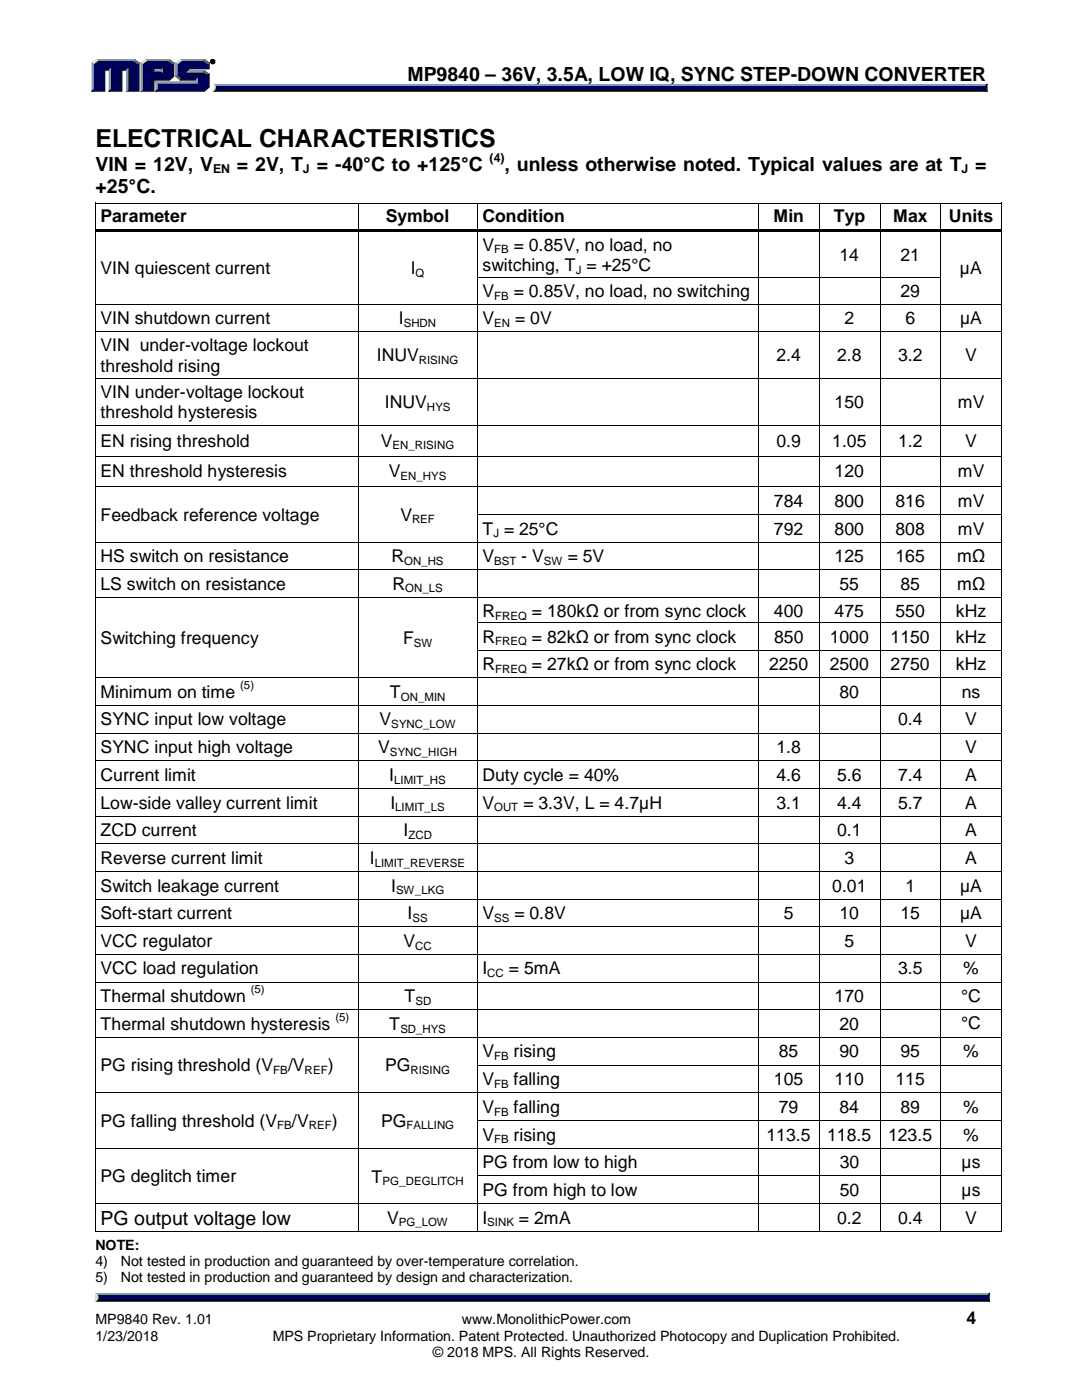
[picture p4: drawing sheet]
<svg xmlns="http://www.w3.org/2000/svg" width="216mm" height="279mm" viewBox="0 0 216 279" stroke-linecap="round" stroke-linejoin="round" font-family="sans-serif">
<path d="M42.8 16.9h154.2l-.4 .7h-153.7z" fill="#7f99bf"/>
<path d="M42.8 16.9h154.2l-.4 .7h-153.7z" fill="none" stroke="#7f99bf" stroke-width=".2"/>
<path d="M42.9 17.6h153.7l.4 .6h-154.5l.3-.2zM42.4 18.2h.1z" fill="#000"/>
<path d="M42.9 17.6h153.7l.4 .6h-154.6a.66 .66 0 0 0 .5-.6z" fill="none" stroke="#000" stroke-width=".2"/>
<path d="M197 16.9v1.3l-.4-.4v-.5z" fill="#000026"/>
<path d="M197 16.9v1.3l-.4-.4v-.5z" fill="none" stroke="#000026" stroke-width=".2"/>
<path d="M43 17.3h153.6v.5h-153.7z" fill="#000059"/>
<path d="M43 17.3h153.6v.5h-153.7z" fill="none" stroke="#000059" stroke-width=".2"/>
<path d="M42.8 16.9l.2 .4a.76 .76 0 0 1-.7 .9 1.13 1.13 0 0 0 .5-1.3z" fill="#dadada"/>
<path d="M42.8 16.9l.2 .4a.76 .76 0 0 1-.7 .9 1.13 1.13 0 0 0 .5-1.3z" fill="none" stroke="#dadada" stroke-width=".2"/>
<path d="M30.5 14.4l.2-.3h1.4l.3 .3z" fill="#7f99bf"/>
<path d="M30.5 14.4l.2-.3h1.4l.3 .3z" fill="none" stroke="#7f99bf" stroke-width=".2"/>
<path d="M18.6 12.8l.8-.7h7.3l.8 .7v5.1h-2v-4.2h-1.4v4.2h-2v-4.2h-1.5v4.2h-2z" fill="#000059"/>
<path d="M18.6 12.8l.8-.7h7.3l.8 .7v5.1h-2v-4.2h-1.4v4.2h-2v-4.2h-1.5v4.2h-2z" fill="none" stroke="#000059" stroke-width=".2"/>
<path d="M28.4 12.8l.8-.7h4.4l.8 .7v2.3l-.8 .6h-3.1v2.2h-2.1zM30.5 13.5v.9h1.9v-.9z" fill="#000059"/>
<path d="M28.4 12.8l.8-.7h2.2v1.4h-.9v.9h1.9v-.9h-1.3v-1.4h2.5l.8 .7v2.3l-.8 .6h-3.1v2.2h-2.1z" fill="none" stroke="#000059" stroke-width=".2"/>
<path d="M31.3 16.6h8v-.9h-3.2l-.8-.6v-2.3l.8-.7h4.5l.9 .7v.7h-4.1v.9h3.2l.9 .6v2.2l-.9 .7h-9.3z" fill="#000059"/>
<path d="M31.3 16.6h8v-.9h-3.2l-.8-.6v-2.3l.8-.7h4.5l.9 .7v.7h-4.1v.9h3.2l.9 .6v2.2l-.9 .7h-9.3z" fill="none" stroke="#000059" stroke-width=".2"/>
<path d="M36 12h4.8" fill="none" stroke="#7f99bf" stroke-width=".22"/>
<path d="M36 11.9l.1 .2h4.5l.2-.2" fill="none" stroke="#7f99bf" stroke-width=".2"/>
<path d="M35.1 12.6l.8-.7 .2 .2-.8 .7z" fill="#dadada"/>
<path d="M35.1 12.6l.9-.7 .1 .2-.8 .7z" fill="none" stroke="#dadada" stroke-width=".2"/>
<path d="M35.2 12.6v2.6" fill="none" stroke="#7f99bf" stroke-width=".27"/>
<path d="M35.1 12.6l.2 .2v2.3l-.2 .1z" fill="none" stroke="#7f99bf" stroke-width=".2"/>
<path d="M35.1 15.2l.2-.1 .8 .6-.1 .3z" fill="#195999"/>
<path d="M35.1 15.2l.2-.1 .8 .6-.1 .3z" fill="none" stroke="#195999" stroke-width=".2"/>
<path d="M36 15.9h3.4" fill="none" stroke="#000026" stroke-width=".27"/>
<path d="M36.1 15.7h3.3l-.3 .3h-3.1z" fill="none" stroke="#000026" stroke-width=".2"/>
<path d="M31.1 16.3h8v-.3l.3-.3v.9h-8z" fill="#7f99bf"/>
<path d="M31.1 16.3h8v-.3l.3-.3v.9h-8z" fill="none" stroke="#7f99bf" stroke-width=".2"/>
<path d="M31.1 16.3l.3 .3v1.3l-.3 .3z" fill="#7f99bf"/>
<path d="M31.1 16.3l.3 .3v1.3l-.3 .3z" fill="none" stroke="#7f99bf" stroke-width=".2"/>
<path d="M37.4 13.5h4.1v-.7l.2-.2v1.1h-4v.4l-.3 .3z" fill="#000026"/>
<path d="M37.4 13.5h4.1v-.7l.2-.2v1.1h-4v.4l-.3 .3z" fill="none" stroke="#000026" stroke-width=".2"/>
<path d="M37.4 14.2h3.4" fill="none" stroke="#7f99bf" stroke-width=".27"/>
<path d="M37.4 14.4l.3-.3h3.1l-.2 .3z" fill="none" stroke="#7f99bf" stroke-width=".2"/>
<path d="M40.8 14.1l.9 .7-.2 .2-.9-.6z" fill="#195999"/>
<path d="M40.8 14.1l.9 .7-.2 .2-.9-.6z" fill="none" stroke="#195999" stroke-width=".2"/>
<path d="M31.1 18.2l.3-.3h9.2l.9-.7v-2.2l.2-.2v2.6l-.9 .8z" fill="#000026"/>
<path d="M31.1 18.2l.3-.3h9.2l.9-.7v-2.2l.2-.2v2.6l-.9 .8z" fill="none" stroke="#000026" stroke-width=".2"/>
<path d="M30.5 15.7h3.1l.8-.6v-2.3l.3-.2v2.6l-.9 .8h-3.1v2.2h-2.6l.3-.3h2.1z" fill="#000026"/>
<path d="M30.5 15.7h3.1l.8-.6v-2.3l.3-.2v2.6l-.9 .8h-3.1v2.2h-2.6l.3-.3h2.1z" fill="none" stroke="#000026" stroke-width=".2"/>
<path d="M33.8 11.9l.9 .7-.3 .2-.8-.7z" fill="#195999"/>
<path d="M33.8 11.9l.9 .7-.3 .2-.8-.7z" fill="none" stroke="#195999" stroke-width=".2"/>
<path d="M29 12h4.8" fill="none" stroke="#7f99bf" stroke-width=".22"/>
<path d="M29 11.9l.2 .2h4.4l.2-.2" fill="none" stroke="#7f99bf" stroke-width=".2"/>
<path d="M28.1 12.6l.8-.7 .3 .2-.8 .7z" fill="#dadada"/>
<path d="M28.1 12.6l.9-.7 .2 .2-.8 .7z" fill="none" stroke="#dadada" stroke-width=".2"/>
<path d="M28.3 12.6v5.6" fill="none" stroke="#7f99bf" stroke-width=".27"/>
<path d="M28.1 12.6l.3 .2v5.1l-.3 .3z" fill="none" stroke="#7f99bf" stroke-width=".2"/>
<path d="M32.1 13.7l.3-.2v.9l-.3-.3z" fill="#7f99bf"/>
<path d="M32.1 13.7l.3-.2v.9l-.3-.3z" fill="none" stroke="#7f99bf" stroke-width=".2"/>
<path d="M30.5 13.5h1.9l-.3 .2h-1.4v.4l-.2 .3z" fill="#000026"/>
<path d="M30.5 13.5h1.9l-.3 .2h-1.4v.4l-.2 .3z" fill="none" stroke="#000026" stroke-width=".2"/>
<path d="M27.5 12.8l.2-.2v5.6h-2.4l.2-.3h2z" fill="#000026"/>
<path d="M27.5 12.8l.2-.2v5.6h-2.4l.2-.3h2z" fill="none" stroke="#000026" stroke-width=".2"/>
<path d="M26.8 11.9l.9 .7-.2 .2-.8-.7z" fill="#195999"/>
<path d="M26.9 11.9l.8 .7-.2 .2-.8-.7z" fill="none" stroke="#195999" stroke-width=".2"/>
<path d="M19.3 12h7.5" fill="none" stroke="#7f99bf" stroke-width=".22"/>
<path d="M19.3 11.9l.1 .2h7.3l.2-.2" fill="none" stroke="#7f99bf" stroke-width=".2"/>
<path d="M18.4 12.6l.8-.7 .2 .2-.8 .7z" fill="#dadada"/>
<path d="M18.4 12.6l.9-.7 .1 .2-.8 .7z" fill="none" stroke="#dadada" stroke-width=".2"/>
<path d="M18.5 12.6v5.6" fill="none" stroke="#7f99bf" stroke-width=".27"/>
<path d="M18.4 12.6l.2 .2v5.1l-.2 .3z" fill="none" stroke="#7f99bf" stroke-width=".2"/>
<path d="M20.6 13.7h1.5l-.3 .3h-.9v4.2h-2.5l.2-.3h2z" fill="#000026"/>
<path d="M20.6 13.7h1.5l-.3 .3h-.9v4.2h-2.5l.2-.3h2z" fill="none" stroke="#000026" stroke-width=".2"/>
<path d="M21.9 13.7v4.5" fill="none" stroke="#7f99bf" stroke-width=".27"/>
<path d="M21.8 14l.3-.3v4.2l-.3 .3z" fill="none" stroke="#7f99bf" stroke-width=".2"/>
<path d="M24.1 13.7h1.4l-.2 .3h-1v4.2h-2.5l.3-.3h2z" fill="#000026"/>
<path d="M24.1 13.7h1.4l-.2 .3h-1v4.2h-2.5l.3-.3h2z" fill="none" stroke="#000026" stroke-width=".2"/>
<path d="M25.4 13.7v4.5" fill="none" stroke="#7f99bf" stroke-width=".27"/>
<path d="M25.3 14l.2-.3v4.2l-.2 .3z" fill="none" stroke="#7f99bf" stroke-width=".2"/>
<path d="M40.8 11.9l.9 .7-.2 .2-.9-.7z" fill="#195999"/>
<path d="M40.8 11.9l.9 .7-.2 .2-.9-.7z" fill="none" stroke="#195999" stroke-width=".2"/>
<g fill="#000">
<path d="M19 40.5h.1v.6h-.1zM19 40.5h.1v.1h-.1zM19 45.7h.1v1.1h-.1zM19 55.4h.1v.6h-.1zM71.4 40.6h.1v.5h-.1zM71.4 40.5h.1v.1h-.1zM71.4 46.2h.1v.6h-.1zM71.4 55.4h.1v.6h-.1zM95.2 40.6h.1v.5h-.1zM95.2 40.5h.1v.1h-.1zM95.2 46.2h.1v.6h-.1zM95.2 55.4h.1v.6h-.1z"/>
<path d="M151.3 40.6h.1v.5h-.1zM151.3 40.5h.1v.1h-.1zM151.3 46.2h.1v.6h-.1zM151.3 55.4h.1v.6h-.1zM163.4 40.6h.1v.5h-.1zM163.4 40.5h.1v.1h-.1zM163.4 46.2h.1v.6h-.1zM163.4 55.4h.1v.6h-.1zM175.5 40.6h.2v.5h-.2zM175.5 40.5h.2v.1h-.2zM175.5 46.2h.2v.6h-.2zM175.5 55.4h.2v.6h-.2z"/>
<path d="M187.6 40.6h.2v.5h-.2zM187.6 40.5h.2v.1h-.2zM187.6 46.2h.2v.6h-.2zM187.6 55.4h.2v.6h-.2zM199.8 40.5h.1v.6h-.1zM199.8 40.5h.1v.1h-.1zM199.8 45.7h.1v1.1h-.1zM199.8 55.4h.1v.6h-.1zM19 60.6h.1v.7h-.1zM19 66.2h.1v.6h-.1zM19 75.5h.1v.7h-.1zM71.4 60.6h.1v.7h-.1z"/>
<path d="M71.4 66.2h.1v.6h-.1zM71.4 75.5h.1v.7h-.1zM95.2 60.6h.1v.7h-.1zM95.2 66.2h.1v.6h-.1zM95.2 75.5h.1v.7h-.1zM151.3 60.6h.1v.7h-.1zM151.3 66.2h.1v.6h-.1zM151.3 75.5h.1v.7h-.1zM163.4 60.6h.1v.7h-.1zM163.4 66.2h.1v.6h-.1zM163.4 75.5h.1v.7h-.1zM175.5 60.6h.2v.7h-.2z"/>
<path d="M175.5 66.2h.2v.6h-.2zM175.5 75.5h.2v.7h-.2zM187.6 60.6h.2v.7h-.2zM187.6 66.2h.2v.6h-.2zM187.6 75.5h.2v.7h-.2zM199.8 60.6h.1v.7h-.1zM199.8 66.2h.1v.6h-.1zM199.8 75.5h.1v.7h-.1zM19 84.8h.1v.7h-.1zM19 90.9h.1v.7h-.1zM19 97.1h.1v.6h-.1zM71.4 84.8h.1v.7h-.1z"/>
<path d="M71.4 90.9h.1v.7h-.1zM71.4 97.1h.1v.6h-.1zM95.2 84.8h.1v.7h-.1zM95.2 90.9h.1v.7h-.1zM95.2 97.1h.1v.6h-.1zM151.3 84.8h.1v.7h-.1zM151.3 90.9h.1v.7h-.1zM151.3 97.1h.1v.6h-.1zM163.4 84.8h.1v.7h-.1zM163.4 90.9h.1v.7h-.1zM163.4 97.1h.1v.6h-.1zM175.5 84.8h.2v.7h-.2z"/>
<path d="M175.5 90.9h.2v.7h-.2zM175.5 97.1h.2v.6h-.2zM187.6 84.8h.2v.7h-.2zM187.6 90.9h.2v.7h-.2zM187.6 97.1h.2v.6h-.2zM199.8 84.8h.1v.7h-.1zM199.8 90.9h.1v.7h-.1zM199.8 97.1h.1v.6h-.1zM19 102.6h.1v.7h-.1zM19 108.1h.1v.7h-.1zM19 113.6h.1v.7h-.1zM19 119.1h.1v.7h-.1z"/>
<path d="M71.4 102.6h.1v.7h-.1zM71.4 108.1h.1v.7h-.1zM71.4 113.6h.1v.7h-.1zM71.4 119.1h.1v.7h-.1zM95.2 102.6h.1v.7h-.1zM95.2 108.1h.1v.7h-.1zM95.2 113.6h.1v.7h-.1zM95.2 119.1h.1v.7h-.1zM151.3 102.6h.1v.7h-.1zM151.3 108.1h.1v.7h-.1zM151.3 113.6h.1v.7h-.1zM151.3 119.1h.1v.7h-.1z"/>
<path d="M163.4 102.6h.1v.7h-.1zM163.4 108.1h.1v.7h-.1zM163.4 113.6h.1v.7h-.1zM163.4 119.1h.1v.7h-.1zM175.5 102.6h.2v.7h-.2zM175.5 108.1h.2v.7h-.2zM175.5 113.6h.2v.7h-.2zM175.5 119.1h.2v.7h-.2zM187.6 102.6h.2v.7h-.2zM187.6 108.1h.2v.7h-.2zM187.6 113.6h.2v.7h-.2zM187.6 119.1h.2v.7h-.2z"/>
<path d="M199.8 102.6h.1v.7h-.1zM199.8 108.1h.1v.7h-.1zM199.8 113.6h.1v.7h-.1zM199.8 119.1h.1v.7h-.1zM19 124.2h.1v.6h-.1zM19 129.7h.1v.6h-.1zM19 135.2h.1v.7h-.1zM71.4 124.2h.1v.6h-.1zM71.4 129.7h.1v.6h-.1zM71.4 135.2h.1v.7h-.1zM95.2 124.2h.1v.6h-.1zM95.2 129.7h.1v.6h-.1z"/>
<path d="M95.2 135.2h.1v.7h-.1zM151.3 124.2h.1v.6h-.1zM151.3 129.7h.1v.6h-.1zM151.3 135.2h.1v.7h-.1zM163.4 124.2h.1v.6h-.1zM163.4 129.7h.1v.6h-.1zM163.4 135.2h.1v.7h-.1zM175.5 124.2h.2v.6h-.2zM175.5 129.7h.2v.6h-.2zM175.5 135.2h.2v.7h-.2zM187.6 124.2h.2v.6h-.2zM187.6 129.7h.2v.6h-.2z"/>
<path d="M187.6 135.2h.2v.7h-.2zM199.8 124.2h.1v.6h-.1zM199.8 129.7h.1v.6h-.1zM199.8 135.2h.1v.7h-.1zM19 140.7h.1v.7h-.1zM19 146.2h.1v.7h-.1zM19 151.8h.1v.6h-.1zM19 157.3h.1v.6h-.1zM71.4 140.7h.1v.7h-.1zM71.4 146.2h.1v.7h-.1zM71.4 151.8h.1v.6h-.1zM71.4 157.3h.1v.6h-.1z"/>
<path d="M95.2 140.7h.1v.7h-.1zM95.2 146.2h.1v.7h-.1zM95.2 151.8h.1v.6h-.1zM95.2 157.3h.1v.6h-.1zM151.3 140.7h.1v.7h-.1zM151.3 146.2h.1v.7h-.1zM151.3 151.8h.1v.6h-.1zM151.3 157.3h.1v.6h-.1zM163.4 140.7h.1v.7h-.1zM163.4 146.2h.1v.7h-.1zM163.4 151.8h.1v.6h-.1zM163.4 157.3h.1v.6h-.1z"/>
<path d="M175.5 140.7h.2v.7h-.2zM175.5 146.2h.2v.7h-.2zM175.5 151.8h.2v.6h-.2zM175.5 157.3h.2v.6h-.2zM187.6 140.7h.2v.7h-.2zM187.6 146.2h.2v.7h-.2zM187.6 151.8h.2v.6h-.2zM187.6 157.3h.2v.6h-.2zM199.8 140.7h.1v.7h-.1zM199.8 146.2h.1v.7h-.1zM199.8 151.8h.1v.6h-.1zM199.8 157.3h.1v.6h-.1z"/>
<path d="M19 162.8h.1v.7h-.1zM19 168.3h.1v.7h-.1zM19 173.9h.1v.6h-.1zM71.4 162.8h.1v.7h-.1zM71.4 168.3h.1v.7h-.1zM71.4 173.9h.1v.6h-.1zM95.2 162.8h.1v.7h-.1zM95.2 168.3h.1v.7h-.1zM95.2 173.9h.1v.6h-.1zM151.3 162.8h.1v.7h-.1zM151.3 168.3h.1v.7h-.1zM151.3 173.9h.1v.6h-.1z"/>
<path d="M163.4 162.8h.1v.7h-.1zM163.4 168.3h.1v.7h-.1zM163.4 173.9h.1v.6h-.1zM175.5 162.8h.2v.7h-.2zM175.5 168.3h.2v.7h-.2zM175.5 173.9h.2v.6h-.2zM187.6 162.8h.2v.7h-.2zM187.6 168.3h.2v.7h-.2zM187.6 173.9h.2v.6h-.2zM199.8 162.8h.1v.7h-.1zM199.8 168.3h.1v.7h-.1zM199.8 173.9h.1v.6h-.1z"/>
<path d="M19 179.4h.1v.6h-.1zM19 184.9h.1v.6h-.1zM19 190.4h.1v.7h-.1zM19 195.9h.1v.7h-.1zM71.4 179.4h.1v.6h-.1zM71.4 184.9h.1v.6h-.1zM71.4 190.4h.1v.7h-.1zM71.4 195.9h.1v.7h-.1zM95.2 179.4h.1v.6h-.1zM95.2 184.9h.1v.6h-.1zM95.2 190.4h.1v.7h-.1zM95.2 195.9h.1v.7h-.1z"/>
<path d="M151.3 179.4h.1v.6h-.1zM151.3 184.9h.1v.6h-.1zM151.3 190.4h.1v.7h-.1zM151.3 195.9h.1v.7h-.1zM163.4 179.4h.1v.6h-.1zM163.4 184.9h.1v.6h-.1zM163.4 190.4h.1v.7h-.1zM163.4 195.9h.1v.7h-.1zM175.5 179.4h.2v.6h-.2zM175.5 184.9h.2v.6h-.2zM175.5 190.4h.2v.7h-.2zM175.5 195.9h.2v.7h-.2z"/>
<path d="M187.6 179.4h.2v.6h-.2zM187.6 184.9h.2v.6h-.2zM187.6 190.4h.2v.7h-.2zM187.6 195.9h.2v.7h-.2zM199.8 179.4h.1v.6h-.1zM199.8 184.9h.1v.6h-.1zM199.8 190.4h.1v.7h-.1zM199.8 195.9h.1v.7h-.1zM19 201.5h.1v.6h-.1zM19 207h.1v.6h-.1zM19 212.5h.1v.6h-.1zM19 218h.1v.7h-.1z"/>
<path d="M71.4 201.5h.1v.6h-.1zM71.4 207h.1v.6h-.1zM71.4 212.5h.1v.6h-.1zM71.4 218h.1v.7h-.1zM95.2 201.5h.1v.6h-.1zM95.2 207h.1v.6h-.1zM95.2 212.5h.1v.6h-.1zM95.2 218h.1v.7h-.1zM151.3 201.5h.1v.6h-.1zM151.3 207h.1v.6h-.1zM151.3 212.5h.1v.6h-.1zM151.3 218h.1v.7h-.1z"/>
<path d="M163.4 201.5h.1v.6h-.1zM163.4 207h.1v.6h-.1zM163.4 212.5h.1v.6h-.1zM163.4 218h.1v.7h-.1zM175.5 201.5h.2v.6h-.2zM175.5 207h.2v.6h-.2zM175.5 212.5h.2v.6h-.2zM175.5 218h.2v.7h-.2zM187.6 201.5h.2v.6h-.2zM187.6 207h.2v.6h-.2zM187.6 212.5h.2v.6h-.2zM187.6 218h.2v.7h-.2z"/>
<path d="M199.8 201.5h.1v.6h-.1zM199.8 207h.1v.6h-.1zM199.8 212.5h.1v.6h-.1zM199.8 218h.1v.7h-.1zM19 223.5h.1v.7h-.1zM19 229.1h.1v.6h-.1zM19 234.6h.1v.6h-.1zM71.4 223.5h.1v.7h-.1zM71.4 229.1h.1v.6h-.1zM71.4 234.6h.1v.6h-.1zM95.2 223.5h.1v.7h-.1zM95.2 229.1h.1v.6h-.1z"/>
<path d="M95.2 234.6h.1v.6h-.1zM151.3 223.5h.1v.7h-.1zM151.3 229.1h.1v.6h-.1zM151.3 234.6h.1v.6h-.1zM163.4 223.5h.1v.7h-.1zM163.4 229.1h.1v.6h-.1zM163.4 234.6h.1v.6h-.1zM175.5 223.5h.2v.7h-.2zM175.5 229.1h.2v.6h-.2zM175.5 234.6h.2v.6h-.2zM187.6 223.5h.2v.7h-.2zM187.6 229.1h.2v.6h-.2z"/>
<path d="M187.6 234.6h.2v.6h-.2zM199.8 223.5h.1v.7h-.1zM199.8 229.1h.1v.6h-.1zM199.8 234.6h.1v.6h-.1zM19 240.1h.1v.7h-.1zM19 245.6h.1v.2h-.1zM19.5 258.9h177.5l.4 .8h-178.3zM71.4 240.1h.1v.7h-.1zM71.4 245.6h.1v.2h-.1zM95.2 240.1h.1v.7h-.1zM95.2 245.6h.1v.2h-.1zM151.3 240.1h.1v.7h-.1z"/>
<path d="M151.3 245.6h.1v.2h-.1zM163.4 240.1h.1v.7h-.1zM163.4 245.6h.1v.2h-.1zM175.5 240.1h.2v.7h-.2zM175.5 245.6h.2v.2h-.2zM187.6 240.1h.2v.7h-.2zM187.6 245.6h.2v.2h-.2zM199.8 240.1h.1v.7h-.1zM199.8 245.6h.1v.2h-.1z"/>
<path d="M42 12.3a.46 .46 0 0 1 .9 0 .46 .46 0 0 1-.9 0zM42.1 12.3a.35 .35 0 0 0 .7 0 .35 .35 0 0 0-.7 0zM42.3 12.1h.3l.1 .5-.3-.3-.1 .3zM42.4 12.1v.2l.1-.1z"/>
</g>
<g fill="none" stroke="#000" stroke-width=".2">
<path d="M42.3 12.1h.3l.1 .5-.3-.3-.1 .3zM42.4 12.1l.1 .1-.1 .1zM42.4 11.9a.46 .46 0 0 0-.4 .6 .46 .46 0 0 0 .8 0 .46 .46 0 0 0-.4-.6M19.1 41.1v4.6M19.1 46.8v8.6M19.1 56v4.6M19.1 40.6h52.3M71.5 41.1v4.6M71.5 46.8v8.6M71.5 56v4.6M71.5 40.6h23.7M95.3 41.1v4.6"/>
<path d="M95.3 46.8v8.6M95.3 56v4.6M95.3 40.6h56M95.3 55.5h56M151.3 41.1v4.6M151.3 46.8v8.6M151.3 56v4.6M151.4 40.6h12M151.4 55.5h12M163.4 41.1v4.6M163.4 46.8v8.6M163.4 56v4.6"/>
<path d="M163.5 40.6h12M163.5 55.5h12M175.6 41.1v4.6M175.6 46.8v8.6M175.6 56v4.6M175.7 40.6h11.9M175.7 55.5h11.9M187.7 41.1v4.6M187.7 46.8v8.6M187.7 56v4.6M187.8 40.6h12M199.9 41.1v4.6"/>
<path d="M199.9 46.8v8.6M199.9 56v4.6M19.1 61.3v4.9M19.1 66.8v8.7M19.1 76.2v8.6M19.1 60.7h52.3M19.1 66.3h52.3M19.1 75.6h52.3M71.5 61.3v4.9M71.5 66.8v8.7M71.5 76.2v8.6M71.5 60.7h23.7"/>
<path d="M71.5 66.3h23.7M71.5 75.6h23.7M95.3 61.3v4.9M95.3 66.8v8.7M95.3 76.2v8.6M95.3 60.7h56M95.3 66.3h56M95.3 75.6h56M151.3 61.3v4.9M151.3 66.8v8.7M151.3 76.2v8.6M151.4 60.7h12"/>
<path d="M151.4 66.3h12M151.4 75.6h12M163.4 61.3v4.9M163.4 66.8v8.7M163.4 76.2v8.6M163.5 60.7h12M163.5 66.3h12M163.5 75.6h12M175.6 61.3v4.9M175.6 66.8v8.7M175.6 76.2v8.6M175.7 60.7h11.9"/>
<path d="M175.7 66.3h11.9M175.7 75.6h11.9M187.7 61.3v4.9M187.7 66.8v8.7M187.7 76.2v8.6M187.8 60.7h12M187.8 66.3h12M187.8 75.6h12M199.9 61.3v4.9M199.9 66.8v8.7M199.9 76.2v8.6M19.1 85.5v5.4"/>
<path d="M19.1 91.6v5.5M19.1 97.7v4.9M19.1 84.9h52.3M19.1 91h52.3M19.1 97.2h52.3M71.5 85.5v5.4M71.5 91.6v5.5M71.5 97.7v4.9M71.5 84.9h23.7M71.5 91h23.7M71.5 97.2h23.7M95.3 85.5v5.4"/>
<path d="M95.3 91.6v5.5M95.3 97.7v4.9M95.3 84.9h56M95.3 91h56M95.3 97.2h56M151.3 85.5v5.4M151.3 91.6v5.5M151.3 97.7v4.9M151.4 84.9h12M151.4 91h12M151.4 97.2h12M163.4 85.5v5.4"/>
<path d="M163.4 91.6v5.5M163.4 97.7v4.9M163.5 84.9h12M163.5 91h12M163.5 97.2h12M175.6 85.5v5.4M175.6 91.6v5.5M175.6 97.7v4.9M175.7 84.9h11.9M175.7 91h11.9M175.7 97.2h11.9M187.7 85.5v5.4"/>
<path d="M187.7 91.6v5.5M187.7 97.7v4.9M187.8 84.9h12M187.8 91h12M187.8 97.2h12M199.9 85.5v5.4M199.9 91.6v5.5M199.9 97.7v4.9M19.1 103.3v4.8M19.1 108.8v4.8M19.1 114.3v4.8M19.1 119.8v4.4"/>
<path d="M19.1 108.2h52.3M19.1 113.7h52.3M19.1 119.2h52.3M71.5 103.3v4.8M71.5 108.8v4.8M71.5 114.3v4.8M71.5 119.8v4.4M71.5 108.2h23.7M71.5 113.7h23.7M71.5 119.2h23.7M95.3 103.3v4.8M95.3 108.8v4.8"/>
<path d="M95.3 114.3v4.8M95.3 119.8v4.4M95.3 102.7h56M95.3 108.2h56M95.3 113.7h56M95.3 119.2h56M151.3 103.3v4.8M151.3 108.8v4.8M151.3 114.3v4.8M151.3 119.8v4.4M151.4 102.7h12M151.4 108.2h12"/>
<path d="M151.4 113.7h12M151.4 119.2h12M163.4 103.3v4.8M163.4 108.8v4.8M163.4 114.3v4.8M163.4 119.8v4.4M163.5 102.7h12M163.5 108.2h12M163.5 113.7h12M163.5 119.2h12M175.6 103.3v4.8M175.6 108.8v4.8"/>
<path d="M175.6 114.3v4.8M175.6 119.8v4.4M175.7 102.7h11.9M175.7 108.2h11.9M175.7 113.7h11.9M175.7 119.2h11.9M187.7 103.3v4.8M187.7 108.8v4.8M187.7 114.3v4.8M187.7 119.8v4.4M187.8 102.7h12M187.8 108.2h12"/>
<path d="M187.8 113.7h12M187.8 119.2h12M199.9 103.3v4.8M199.9 108.8v4.8M199.9 114.3v4.8M199.9 119.8v4.4M19.1 124.8v4.9M19.1 130.3v4.9M19.1 135.9v4.8M19.1 135.3h52.3M71.5 124.8v4.9M71.5 130.3v4.9"/>
<path d="M71.5 135.9v4.8M71.5 135.3h23.7M95.3 124.8v4.9M95.3 130.3v4.9M95.3 135.9v4.8M95.3 124.2h56M95.3 129.8h56M95.3 135.3h56M151.3 124.8v4.9M151.3 130.3v4.9M151.3 135.9v4.8M151.4 124.2h12"/>
<path d="M151.4 129.8h12M151.4 135.3h12M163.4 124.8v4.9M163.4 130.3v4.9M163.4 135.9v4.8M163.5 124.2h12M163.5 129.8h12M163.5 135.3h12M175.6 124.8v4.9M175.6 130.3v4.9M175.6 135.9v4.8M175.7 124.2h11.9"/>
<path d="M175.7 129.8h11.9M175.7 135.3h11.9M187.7 124.8v4.9M187.7 130.3v4.9M187.7 135.9v4.8M187.8 124.2h12M187.8 129.8h12M187.8 135.3h12M199.9 124.8v4.9M199.9 130.3v4.9M199.9 135.9v4.8M19.1 141.4v4.8"/>
<path d="M19.1 146.9v4.9M19.1 152.4v4.9M19.1 157.9v4.9M19.1 140.8h52.3M19.1 146.3h52.3M19.1 151.8h52.3M19.1 157.4h52.3M71.5 141.4v4.8M71.5 146.9v4.9M71.5 152.4v4.9M71.5 157.9v4.9M71.5 140.8h23.7"/>
<path d="M71.5 146.3h23.7M71.5 151.8h23.7M71.5 157.4h23.7M95.3 141.4v4.8M95.3 146.9v4.9M95.3 152.4v4.9M95.3 157.9v4.9M95.3 140.8h56M95.3 146.3h56M95.3 151.8h56M95.3 157.4h56M151.3 141.4v4.8"/>
<path d="M151.3 146.9v4.9M151.3 152.4v4.9M151.3 157.9v4.9M151.4 140.8h12M151.4 146.3h12M151.4 151.8h12M151.4 157.4h12M163.4 141.4v4.8M163.4 146.9v4.9M163.4 152.4v4.9M163.4 157.9v4.9M163.5 140.8h12"/>
<path d="M163.5 146.3h12M163.5 151.8h12M163.5 157.4h12M175.6 141.4v4.8M175.6 146.9v4.9M175.6 152.4v4.9M175.6 157.9v4.9M175.7 140.8h11.9M175.7 146.3h11.9M175.7 151.8h11.9M175.7 157.4h11.9M187.7 141.4v4.8"/>
<path d="M187.7 146.9v4.9M187.7 152.4v4.9M187.7 157.9v4.9M187.8 140.8h12M187.8 146.3h12M187.8 151.8h12M187.8 157.4h12M199.9 141.4v4.8M199.9 146.9v4.9M199.9 152.4v4.9M199.9 157.9v4.9M19.1 163.5v4.8"/>
<path d="M19.1 169v4.9M19.1 174.5v4.9M19.1 162.9h52.3M19.1 168.4h52.3M19.1 173.9h52.3M19.1 179.5h52.3M71.5 163.5v4.8M71.5 169v4.9M71.5 174.5v4.9M71.5 162.9h23.7M71.5 168.4h23.7M71.5 173.9h23.7"/>
<path d="M71.5 179.5h23.7M95.3 163.5v4.8M95.3 169v4.9M95.3 174.5v4.9M95.3 162.9h56M95.3 168.4h56M95.3 173.9h56M95.3 179.5h56M151.3 163.5v4.8M151.3 169v4.9M151.3 174.5v4.9M151.4 162.9h12"/>
<path d="M151.4 168.4h12M151.4 173.9h12M151.4 179.5h12M163.4 163.5v4.8M163.4 169v4.9M163.4 174.5v4.9M163.5 162.9h12M163.5 168.4h12M163.5 173.9h12M163.5 179.5h12M175.6 163.5v4.8M175.6 169v4.9"/>
<path d="M175.6 174.5v4.9M175.7 162.9h11.9M175.7 168.4h11.9M175.7 173.9h11.9M175.7 179.5h11.9M187.7 163.5v4.8M187.7 169v4.9M187.7 174.5v4.9M187.8 162.9h12M187.8 168.4h12M187.8 173.9h12M187.8 179.5h12"/>
<path d="M199.9 163.5v4.8M199.9 169v4.9M199.9 174.5v4.9M19.1 180v4.9M19.1 185.5v4.9M19.1 191.1v4.8M19.1 196.6v4.9M19.1 185h52.3M19.1 190.5h52.3M19.1 196h52.3M71.5 180v4.9M71.5 185.5v4.9"/>
<path d="M71.5 191.1v4.8M71.5 196.6v4.9M71.5 185h23.7M71.5 190.5h23.7M71.5 196h23.7M95.3 180v4.9M95.3 185.5v4.9M95.3 191.1v4.8M95.3 196.6v4.9M95.3 185h56M95.3 190.5h56M95.3 196h56"/>
<path d="M151.3 180v4.9M151.3 185.5v4.9M151.3 191.1v4.8M151.3 196.6v4.9M151.4 185h12M151.4 190.5h12M151.4 196h12M163.4 180v4.9M163.4 185.5v4.9M163.4 191.1v4.8M163.4 196.6v4.9M163.5 185h12"/>
<path d="M163.5 190.5h12M163.5 196h12M175.6 180v4.9M175.6 185.5v4.9M175.6 191.1v4.8M175.6 196.6v4.9M175.7 185h11.9M175.7 190.5h11.9M175.7 196h11.9M187.7 180v4.9M187.7 185.5v4.9M187.7 191.1v4.8"/>
<path d="M187.7 196.6v4.9M187.8 185h12M187.8 190.5h12M187.8 196h12M199.9 180v4.9M199.9 185.5v4.9M199.9 191.1v4.8M199.9 196.6v4.9M19.1 202.1v4.9M19.1 207.6v4.9M19.1 213.1v4.9M19.1 218.7v4.8"/>
<path d="M19.1 201.5h52.3M19.1 207.1h52.3M19.1 218.1h52.3M71.5 202.1v4.9M71.5 207.6v4.9M71.5 213.1v4.9M71.5 218.7v4.8M71.5 201.5h23.7M71.5 207.1h23.7M71.5 218.1h23.7M95.3 202.1v4.9M95.3 207.6v4.9"/>
<path d="M95.3 213.1v4.9M95.3 218.7v4.8M95.3 201.5h56M95.3 207.1h56M95.3 212.6h56M95.3 218.1h56M151.3 202.1v4.9M151.3 207.6v4.9M151.3 213.1v4.9M151.3 218.7v4.8M151.4 201.5h12M151.4 207.1h12"/>
<path d="M151.4 212.6h12M151.4 218.1h12M163.4 202.1v4.9M163.4 207.6v4.9M163.4 213.1v4.9M163.4 218.7v4.8M163.5 201.5h12M163.5 207.1h12M163.5 212.6h12M163.5 218.1h12M175.6 202.1v4.9M175.6 207.6v4.9"/>
<path d="M175.6 213.1v4.9M175.6 218.7v4.8M175.7 201.5h11.9M175.7 207.1h11.9M175.7 212.6h11.9M175.7 218.1h11.9M187.7 202.1v4.9M187.7 207.6v4.9M187.7 213.1v4.9M187.7 218.7v4.8M187.8 201.5h12M187.8 207.1h12"/>
<path d="M187.8 212.6h12M187.8 218.1h12M199.9 202.1v4.9M199.9 207.6v4.9M199.9 213.1v4.9M199.9 218.7v4.8M19.1 224.2v4.9M19.1 229.7v4.9M19.1 235.2v4.9M19.1 229.2h52.3M71.5 224.2v4.9M71.5 229.7v4.9"/>
<path d="M71.5 235.2v4.9M71.5 229.2h23.7M95.3 224.2v4.9M95.3 229.7v4.9M95.3 235.2v4.9M95.3 223.6h56M95.3 229.2h56M95.3 234.7h56M151.3 224.2v4.9M151.3 229.7v4.9M151.3 235.2v4.9M151.4 223.6h12"/>
<path d="M151.4 229.2h12M151.4 234.7h12M163.4 224.2v4.9M163.4 229.7v4.9M163.4 235.2v4.9M163.5 223.6h12M163.5 229.2h12M163.5 234.7h12M175.6 224.2v4.9M175.6 229.7v4.9M175.6 235.2v4.9M175.7 223.6h11.9"/>
<path d="M175.7 229.2h11.9M175.7 234.7h11.9M187.7 224.2v4.9M187.7 229.7v4.9M187.7 235.2v4.9M187.8 223.6h12M187.8 229.2h12M187.8 234.7h12M199.9 224.2v4.9M199.9 229.7v4.9M199.9 235.2v4.9M19.1 240.8v4.8"/>
<path d="M19.1 240.2h52.3M19.1 245.7h52.3M19.5 258.9h177.5l.4 .8h-178.3zM71.5 240.8v4.8M71.5 240.2h23.7M71.5 245.7h23.7M95.3 240.8v4.8M95.3 240.2h56M95.3 245.7h56M151.3 240.8v4.8M151.4 240.2h12M151.4 245.7h12"/>
<path d="M163.4 240.8v4.8M163.5 240.2h12M163.5 245.7h12M175.6 240.8v4.8M175.7 240.2h11.9M175.7 245.7h11.9M187.7 240.8v4.8M187.8 240.2h12M187.8 245.7h12M199.9 240.8v4.8"/>
<circle cx="42.4" cy="12.3" r=".37"/>
</g>
<g fill="#000">
<path d="M19.1 45.7h52.3v.5h-52.3z" fill-rule="evenodd"/>
<path d="M71.4 45.7h.5v.5h-.5z" fill-rule="evenodd"/>
<path d="M71.9 45.7h23.3v.5h-23.3z" fill-rule="evenodd"/>
<path d="M95.2 45.7h.5v.5h-.5z" fill-rule="evenodd"/>
<path d="M95.7 45.7h55.6v.5h-55.6z" fill-rule="evenodd"/>
<path d="M151.3 45.7h.5v.5h-.5z" fill-rule="evenodd"/>
<path d="M151.8 45.7h11.6v.5h-11.6z" fill-rule="evenodd"/>
<path d="M163.4 45.7h.5v.5h-.5z" fill-rule="evenodd"/>
<path d="M163.9 45.7h11.6v.5h-11.6z" fill-rule="evenodd"/>
<path d="M175.5 45.7h.5v.5h-.5z" fill-rule="evenodd"/>
<path d="M176 45.7h11.6v.5h-11.6z" fill-rule="evenodd"/>
<path d="M187.6 45.7h.5v.5h-.5z" fill-rule="evenodd"/>
<path d="M188.1 45.7h11.7v.5h-11.7z" fill-rule="evenodd"/>
</g>
<path d="M19.1 258.1h178.3l-.4 .8h-177.5z" fill="#7f99bf"/>
<path d="M19.1 258.1h178.3l-.4 .8h-177.5z" fill="none" stroke="#7f99bf" stroke-width=".2"/>
<path d="M197.4 258.1v1.6l-.4-.5v-.6z" fill="#000026"/>
<path d="M197.4 258.1v1.6l-.4-.5v-.6z" fill="none" stroke="#000026" stroke-width=".2"/>
<path d="M19.5 258.6h177.5v.6h-177.5z" fill="#000059"/>
<path d="M19.5 258.6h177.5v.6h-177.5z" fill="none" stroke="#000059" stroke-width=".2"/>
<path d="M19.1 258.1l.4 .5v.6l-.4 .5z" fill="#dadada"/>
<path d="M19.1 258.1l.4 .5v.6l-.4 .5z" fill="none" stroke="#dadada" stroke-width=".2"/>
<path d="M19.1 258.1l.4 .5v.6l-.4 .5z" fill="#dadada"/>
<path d="M19.1 258.1l.4 .5v.6l-.4 .5z" fill="none" stroke="#dadada" stroke-width=".2"/>
<text font-size="5" x="19" y="29.4">ELECTRICAL CHARACTERISTICS</text>
<g font-size="3.9">
<text x="81.3" y="16.3">MP9840 – 36V, 3.5A, LOW IQ, SYNC STEP-DOWN CONVERTER</text>
<text x="19" y="34">VIN = 12V, V</text>
<text x="47.3" y="34">= 2V, T</text>
<text x="63.2" y="34">= -40°C to +125°C</text>
<text x="100.7" y="34">, unless otherwise noted. Typical values are at T =</text>
<text x="19.1" y="38.5">+25°C.</text>
<text x="20.1" y="244.4">PG output voltage low</text>
</g>
<g font-size="3.5">
<text x="20.1" y="44.4">Parameter</text>
<text x="77" y="44.4">Symbol</text>
<text x="96.3" y="44.4">Condition</text>
<text x="154.3" y="44.4">Min</text>
<text x="166.4" y="44.4">Typ</text>
<text x="178.2" y="44.4">Max</text>
<text x="189.4" y="44.4">Units</text>
<text x="96.3" y="50">V</text>
<text x="102.5" y="50">= 0.85V, no load, no</text>
<text x="167.5" y="52">14</text>
<text x="179.7" y="52">21</text>
<text x="20.1" y="54.7">VIN quiescent current</text>
<text x="82" y="54.7">I</text>
<text x="96.3" y="54.1">switching, T = +25°C</text>
<text x="96.3" y="59.4">V</text>
<text x="102.5" y="59.4">= 0.85V, no load, no switching</text>
<text x="179.7" y="59.4">29</text>
<text x="191.6" y="54.7">µA</text>
<text x="20.1" y="64.7">VIN shutdown current</text>
<text x="79.6" y="64.7">I</text>
<text x="96.3" y="64.7">V</text>
<text x="102.8" y="64.7">= 0V</text>
<text x="168.5" y="64.7">2</text>
<text x="180.7" y="64.7">6</text>
<text x="191.6" y="64.7">µA</text>
<text x="20.1" y="70.1">VIN under-voltage lockout</text>
<text x="20.1" y="74.2">threshold rising</text>
<text x="75.2" y="72.1">INUV</text>
<text x="154.9" y="72.1">2.4</text>
<text x="167" y="72.1">2.8</text>
<text x="179.2" y="72.1">3.2</text>
<text x="192.6" y="72.1">V</text>
<text x="20.1" y="79.4">VIN under-voltage lockout</text>
<text x="20.1" y="83.5">threshold hysteresis</text>
<text x="76.8" y="81.4">INUV</text>
<text x="166.5" y="81.4">150</text>
<text x="191.1" y="81.4">mV</text>
<text x="20.1" y="89.2">EN rising threshold</text>
<text x="76" y="89.2">V</text>
<text x="154.9" y="89.2">0.9</text>
<text x="166.1" y="89.2">1.05</text>
<text x="179.2" y="89.2">1.2</text>
<text x="192.6" y="89.2">V</text>
<text x="20.1" y="95.3">EN threshold hysteresis</text>
<text x="77.6" y="95.3">V</text>
<text x="166.5" y="95.3">120</text>
<text x="191.1" y="95.3">mV</text>
<text x="154.4" y="101.1">784</text>
<text x="166.5" y="101.1">800</text>
<text x="178.7" y="101.1">816</text>
<text x="191.1" y="101.1">mV</text>
<text x="20.1" y="103.9">Feedback reference voltage</text>
<text x="79.9" y="103.9">V</text>
<text x="96.3" y="106.7">T = 25°C</text>
<text x="154.4" y="106.7">792</text>
<text x="166.5" y="106.7">800</text>
<text x="178.7" y="106.7">808</text>
<text x="191.1" y="106.7">mV</text>
<text x="20.1" y="112.2">HS switch on resistance</text>
<text x="78.1" y="112.2">R</text>
<text x="96.3" y="112.2">V</text>
<text x="104" y="112.2">- V</text>
<text x="113.3" y="112.2">= 5V</text>
<text x="166.5" y="112.2">125</text>
<text x="178.7" y="112.2">165</text>
<text x="191" y="112.2">mΩ</text>
<text x="20.1" y="117.7">LS switch on resistance</text>
<text x="78.3" y="117.7">R</text>
<text x="167.5" y="117.7">55</text>
<text x="179.7" y="117.7">85</text>
<text x="191" y="117.7">mΩ</text>
<text x="96.3" y="123.1">R</text>
<text x="106.1" y="123.1">= 180kΩ or from sync clock</text>
<text x="154.4" y="123.1">400</text>
<text x="166.5" y="123.1">475</text>
<text x="178.7" y="123.1">550</text>
<text x="190.7" y="123.1">kHz</text>
<text x="20.1" y="128.5">Switching frequency</text>
<text x="80.4" y="128.5">F</text>
<text x="96.3" y="128.2">R</text>
<text x="106.1" y="128.2">= 82kΩ or from sync clock</text>
<text x="154.5" y="128.2">850</text>
<text x="165.6" y="128.2">1000</text>
<text x="177.7" y="128.2">1150</text>
<text x="190.7" y="128.2">kHz</text>
<text x="96.3" y="133.8">R</text>
<text x="106.1" y="133.8">= 27kΩ or from sync clock</text>
<text x="153.5" y="133.8">2250</text>
<text x="165.6" y="133.8">2500</text>
<text x="177.7" y="133.8">2750</text>
<text x="190.7" y="133.8">kHz</text>
<text x="20.1" y="139.3">Minimum on time</text>
<text x="77.8" y="139.3">T</text>
<text x="167.5" y="139.3">80</text>
<text x="191.9" y="139.3">ns</text>
<text x="20.1" y="144.8">SYNC input low voltage</text>
<text x="75.7" y="144.8">V</text>
<text x="179.2" y="144.8">0.4</text>
<text x="192.6" y="144.8">V</text>
<text x="20.1" y="150.3">SYNC input high voltage</text>
<text x="20.1" y="155.8">Current limit</text>
<text x="75.5" y="150.3">V</text>
<text x="77.7" y="155.8">I</text>
<text x="96.3" y="155.8">Duty cycle = 40%</text>
<text x="154.9" y="150.3">1.8</text>
<text x="154.9" y="155.8">4.6</text>
<text x="167" y="155.8">5.6</text>
<text x="179.2" y="155.8">7.4</text>
<text x="192.6" y="150.3">V</text>
<text x="192.6" y="155.8">A</text>
<text x="20.1" y="161.4">Low-side valley current limit</text>
<text x="77.9" y="161.4">I</text>
<text x="96.3" y="161.4">V</text>
<text x="104.4" y="161.4">= 3.3V, L = 4.7µH</text>
<text x="154.9" y="161.4">3.1</text>
<text x="167" y="161.4">4.4</text>
<text x="179.2" y="161.4">5.7</text>
<text x="192.6" y="161.4">A</text>
<text x="20.1" y="166.9">ZCD current</text>
<text x="80.5" y="166.9">I</text>
<text x="167" y="166.9">0.1</text>
<text x="192.6" y="166.9">A</text>
<text x="20.1" y="172.4">Reverse current limit</text>
<text x="73.8" y="172.4">I</text>
<text x="168.5" y="172.4">3</text>
<text x="192.6" y="172.4">A</text>
<text x="20.1" y="177.9">Switch leakage current</text>
<text x="78.1" y="177.9">I</text>
<text x="166.1" y="177.9">0.01</text>
<text x="180.7" y="177.9">1</text>
<text x="191.6" y="177.9">µA</text>
<text x="20.1" y="183.4">Soft-start current</text>
<text x="81.3" y="183.4">I</text>
<text x="96.3" y="183.4">V</text>
<text x="102.7" y="183.4">= 0.8V</text>
<text x="156.4" y="183.4">5</text>
<text x="167.5" y="183.4">10</text>
<text x="179.7" y="183.4">15</text>
<text x="191.6" y="183.4">µA</text>
<text x="20.1" y="189">VCC regulator</text>
<text x="80.5" y="189">V</text>
<text x="168.5" y="189">5</text>
<text x="192.6" y="189">V</text>
<text x="20.1" y="194.5">VCC load regulation</text>
<text x="96.3" y="194.5">I</text>
<text x="101.5" y="194.5">= 5mA</text>
<text x="179.2" y="194.5">3.5</text>
<text x="192.2" y="194.5">%</text>
<text x="20.1" y="200">Thermal shutdown</text>
<text x="80.7" y="200">T</text>
<text x="166.5" y="200">170</text>
<text x="191.8" y="200">°C</text>
<text x="20.1" y="205.5">Thermal shutdown hysteresis</text>
<text x="77.7" y="205.5">T</text>
<text x="167.5" y="205.5">20</text>
<text x="191.8" y="205.4">°C</text>
<text x="20.1" y="213.8">PG rising threshold (V</text>
<text x="57.5" y="213.8">/V</text>
<text x="65.4" y="213.8">)</text>
<text x="76.8" y="213.8">PG</text>
<text x="96.3" y="211">V</text>
<text x="102.5" y="211">rising</text>
<text x="155.4" y="211">85</text>
<text x="167.5" y="211">90</text>
<text x="179.7" y="211">95</text>
<text x="192.2" y="211">%</text>
<text x="96.3" y="216.6">V</text>
<text x="102.5" y="216.6">falling</text>
<text x="154.4" y="216.6">105</text>
<text x="166.5" y="216.6">110</text>
<text x="178.7" y="216.6">115</text>
<text x="20.1" y="224.8">PG falling threshold (V</text>
<text x="58.3" y="224.8">/V</text>
<text x="66.2" y="224.8">)</text>
<text x="76" y="224.8">PG</text>
<text x="96.3" y="222.1">V</text>
<text x="96.3" y="227.6">V</text>
<text x="102.5" y="222.1">falling</text>
<text x="102.5" y="227.6">rising</text>
<text x="153" y="227.6">113.5</text>
<text x="155.4" y="222.1">79</text>
<text x="165.1" y="227.6">118.5</text>
<text x="167.5" y="222.1">84</text>
<text x="177.2" y="227.6">123.5</text>
<text x="179.7" y="222.1">89</text>
<text x="192.2" y="222.1">%</text>
<text x="192.2" y="227.6">%</text>
<text x="96.3" y="233.1">PG from low to high</text>
<text x="167.6" y="233.1">30</text>
<text x="191.9" y="233.1">µs</text>
<text x="20.1" y="235.9">PG deglitch timer</text>
<text x="74.1" y="236">T</text>
<text x="96.3" y="238.6">PG from high to low</text>
<text x="167.6" y="238.6">50</text>
<text x="191.9" y="238.6">µs</text>
<text x="77.3" y="244.2">V</text>
<text x="96.3" y="244.2">I</text>
<text x="103.5" y="244.2">= 2mA</text>
<text x="167" y="244.2">0.2</text>
<text x="179.2" y="244.2">0.4</text>
<text x="192.6" y="244.2">V</text>
<text x="192.8" y="264.2">4</text>
</g>
<g font-size="2.8">
<text x="19" y="249.4">NOTE:</text>
<text x="19" y="252.7">4)</text>
<text x="19" y="255.9">5)</text>
<text x="24.1" y="252.7">Not tested in production and guaranteed by over-temperature correlation.</text>
<text x="24.1" y="255.9">Not tested in production and guaranteed by design and characterization.</text>
<text x="19" y="264.2">MP9840 Rev. 1.01</text>
<text x="19.1" y="267.6">1/23/2018</text>
<text x="54.4" y="267.6">MPS Proprietary Information. Patent Protected. Unauthorized Photocopy and Duplication Prohibited.</text>
<text x="92.2" y="264.2">www.MonolithicPower.com</text>
<text x="86.4" y="270.9">© 2018 MPS. All Rights Reserved.</text>
</g>
<g font-size="2.5">
<text x="42.5" y="34.6">EN</text>
<text x="60.5" y="34.6">J</text>
<text x="97.7" y="32.3">(4)</text>
<text x="191.9" y="34.6">J</text>
</g>
<g font-size="2.3">
<text x="98.6" y="50.6">FB</text>
<text x="82.9" y="55.2">Q</text>
<text x="98.6" y="59.9">FB</text>
<text x="114.9" y="54.6">J</text>
<text x="80.6" y="65.3">SHDN</text>
<text x="98.6" y="65.3">EN</text>
<text x="83.6" y="72.7">RISING</text>
<text x="85.2" y="82">HYS</text>
<text x="78.3" y="89.7">EN_RISING</text>
<text x="79.9" y="95.8">EN_HYS</text>
<text x="82.2" y="104.4">REF</text>
<text x="98.5" y="107.2">J</text>
<text x="80.6" y="112.7">ON_HS</text>
<text x="98.6" y="112.7">BST</text>
<text x="108.5" y="112.7">SW</text>
<text x="80.9" y="118.2">ON_LS</text>
<text x="98.8" y="123.7">FREQ</text>
<text x="82.6" y="129">SW</text>
<text x="98.8" y="128.8">FREQ</text>
<text x="47.9" y="137.5">(5)</text>
<text x="98.8" y="134.3">FREQ</text>
<text x="80" y="139.8">ON_MIN</text>
<text x="78.1" y="145.3">SYNC_LOW</text>
<text x="77.8" y="150.9">SYNC_HIGH</text>
<text x="78.7" y="156.4">LIMIT_HS</text>
<text x="78.9" y="161.9">LIMIT_LS</text>
<text x="98.6" y="161.9">OUT</text>
<text x="81.5" y="167.4">ZCD</text>
<text x="74.8" y="172.9">LIMIT_REVERSE</text>
<text x="79" y="178.5">SW_LKG</text>
<text x="82.3" y="184">SS</text>
<text x="98.6" y="184">SS</text>
<text x="82.8" y="189.5">CC</text>
<text x="97.2" y="195">CC</text>
<text x="50" y="198.2">(5)</text>
<text x="66.9" y="203.8">(5)</text>
<text x="82.9" y="200.6">SD</text>
<text x="79.9" y="206.1">SD_HYS</text>
<text x="54.5" y="214.4">FB</text>
<text x="60.8" y="214.4">REF</text>
<text x="81.9" y="214.4">RISING</text>
<text x="98.6" y="211.6">FB</text>
<text x="98.6" y="217.1">FB</text>
<text x="55.3" y="225.4">FB</text>
<text x="61.6" y="225.4">REF</text>
<text x="81.1" y="225.4">FALLING</text>
<text x="98.6" y="222.6">FB</text>
<text x="98.6" y="228.2">FB</text>
<text x="76.3" y="236.6">PG_DEGLITCH</text>
<text x="79.6" y="244.7">PG_LOW</text>
<text x="97.2" y="244.7">SINK</text>
</g>
</svg>
